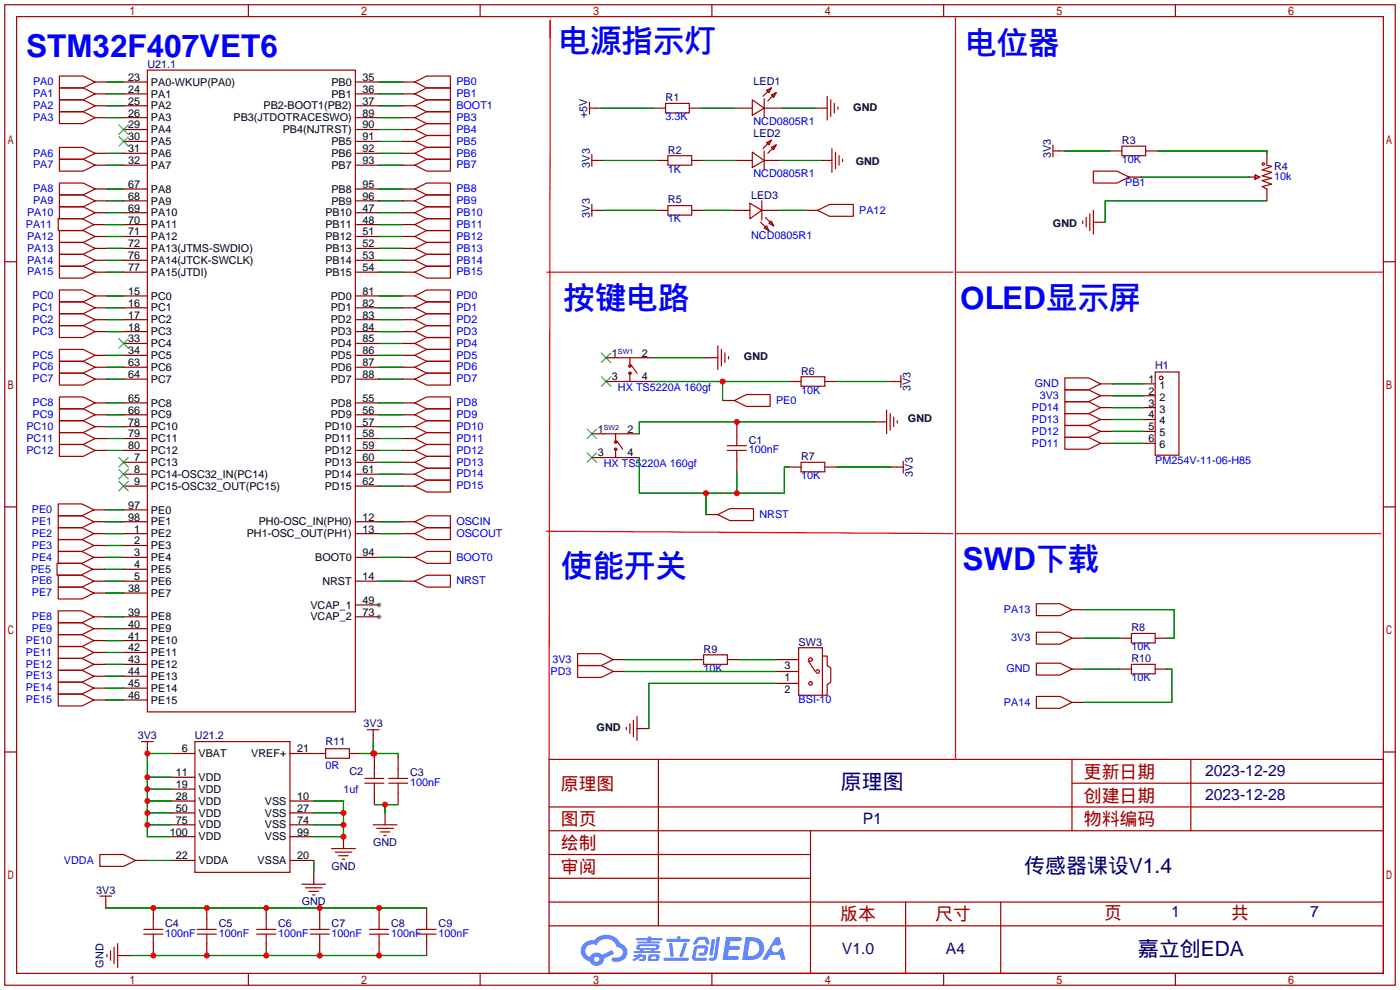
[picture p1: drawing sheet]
<svg xmlns="http://www.w3.org/2000/svg" width="299mm" height="212mm" viewBox="0 0 299 212" stroke-linecap="round" stroke-linejoin="round" font-family="sans-serif">
<g fill="#999">
<circle cx="81" cy="129.3" r=".51"/>
<circle cx="81" cy="131.8" r=".51"/>
</g>
<g fill="none" stroke="#a10000" stroke-width=".25">
<path d="M1 1h297.2v209.6h-297.2zM3.6 3.6h292.1v204.4h-292.1zM53.1 1v2.6M102.6 1v2.6M152.1 1v2.6M201.7 1v2.6M251.2 1v2.6M1 55.9h2.6M295.7 55.9h2.5M1 108.3h2.6M295.7 108.3h2.5M1 160.7h2.6"/>
<path d="M117.3 162.3h178.4v45.7h-178.4zM117.3 177.5h178.4M117.3 172.5h178.4M140.7 162.3v35.6M173.2 177.5v30.5M229.1 162.3v15.2M229.1 167.4h66.6M254.5 162.3v15.2M295.7 160.7h2.5M117.3 182.6h55.9M117.3 197.9h178.4M117.3 192.8h178.4"/>
<path d="M117.3 187.7h55.9M193.5 192.8v15.2M213.9 192.8v15.2M53.1 208v2.6M102.6 208v2.6M152.1 208v2.6M201.7 208v2.6M251.2 208v2.6"/>
</g>
<g fill="#5487ff">
<path d="M155.2 200.3h2.6a.48 .48 0 0 1 .7 .4 .48 .48 0 0 1-.6 .4h-1.8l-.2 1.1h1.9a.43 .43 0 0 1 .4 .4 .43 .43 0 0 1-.5 .4h-1.9l-.2 1.3h1.7a.45 .45 0 0 1 .5 .2 .45 .45 0 0 1-.1 .6h-3.3z"/>
<path d="M165.7 200.3h.9l.4 1.5-.8 .3a.84 .84 0 0 0-1.2 .3 .84 .84 0 0 0 .4 1.1 .84 .84 0 0 0 1.1-.4l.1-.2 .6-.3 .7 2.5h-1l-.2-1h-2.1l-.6 1h-1.1z"/>
<path d="M152.1 200.8h.7l-.5 3.1a.36 .36 0 0 1-.3 .3 .36 .36 0 0 1-.4-.3z"/>
<path d="M153.2 200.2h.7l-.6 4.3a1.13 1.13 0 0 1-1.8 .6l.2-.4h.7l.2-.2z"/>
<path d="M148.9 200.6l.6-.4h1a.77 .77 0 0 1 .9 .5l.3 1-.2 .2h-.5l-.3-.9-.2-.2-1 .1-.7 1-.6-.1-.1-.2z"/>
<path d="M148.4 202.4l.6-.3h1.7a.81 .81 0 0 1 .7 .5 .81 .81 0 0 1-.2 .8 .81 .81 0 0 1-.9 .8h-.7a.32 .32 0 0 1-.3-.3 .32 .32 0 0 1 .4-.3h.7l.2-.9-1.6 .1-.4 1.8 2.2 .1a.32 .32 0 0 1 .3 .4 .32 .32 0 0 1-.4 .2h-2.2l-.5-.3-.1-.5z"/>
<path d="M141.9 204.7h5a.33 .33 0 0 1 .3 .3 .33 .33 0 0 1-.3 .3h-4.9l-.2-.1z"/>
<path d="M146.1 201.5h.8l-.7 2a.98 .98 0 0 1-.7 1.1l-.3-.3z"/>
<path d="M143 201.6h.7l.3 2.5a.34 .34 0 0 1-.3 .4 .34 .34 0 0 1-.4-.3z"/>
<path d="M142.5 200.7h2.1l.3-.6h.6l-.1 .6h1.7a.32 .32 0 0 1 .4 .3 .32 .32 0 0 1-.4 .3h-4.5l-.2-.2z"/>
<path d="M135.5 204.1h.9l.1-.3h.6v.3h.8a.82 .82 0 0 1-.5 1.3h-.8v-.4l.7-.1 .1-.3a.68 .68 0 0 0-1 .4l-1.1 .4-.1-.4 .9-.5h-.7z"/>
<path d="M136 200.5h2.4l.1-.3h.7v.3h2.2l.2 .3-.2 .2h-2.3v.2h1.8l.2 .3-.2 .1h-4.5l-.1-.4h2l.1-.2h-2.3l-.1-.2z"/>
<path d="M159.4 200.3l-.8 4.9h1.7a2.5 2.5 0 0 0 3-2.5 2.5 2.5 0 0 0-3.1-2.4zM160.3 201.1a1.61 1.61 0 0 1 2 1.5 1.61 1.61 0 0 1-1.8 1.7h-.7z"/>
<path d="M136.2 202a.55 .55 0 0 0-.2 .8 .55 .55 0 0 0 .7 .2l.1 .3h-1.3v.3l5.4 .1 .3-.2-.2-.2h-1.2l.2-.3a.7 .7 0 0 0 .8-.3 .7 .7 0 0 0 0-.8l-4.2-.1zM136.8 202.3l3.3-.1 .1 .1-.2 .3h-3.2zM137.5 203h1.7l-.2 .3h-1.4z"/>
<path d="M138.6 204.2a1.05 1.05 0 0 0 0 1.2 2.91 2.91 0 0 0 2.2-.2 .98 .98 0 0 0 0-1.2h-1.6zM139.2 204.5l.9-.1 .1 .4-.2 .2-.8-.1z"/>
<path d="M124.9 201.6a2.23 2.23 0 0 0-.7 2.3 2.23 2.23 0 0 0 1.8 1.6 1.58 1.58 0 0 0 1.8 .9 1.58 1.58 0 0 0 1.3-1.5l2.2-1.1-.5-.7-2.1 1a1.65 1.65 0 0 0-2.7 .4 1.45 1.45 0 0 1-.8-1.9 1.45 1.45 0 0 1 2-.7l.3 .1a2.3 2.3 0 0 1 2.3-1.3 2.3 2.3 0 0 1 2 1.7 1.12 1.12 0 0 1 1.3 1 1.12 1.12 0 0 1-1.1 1.2h-.7a.45 .45 0 0 0-.6 .4 .45 .45 0 0 0 .5 .5 2.21 2.21 0 0 0 2.2-.5 2.21 2.21 0 0 0 .5-2.3 2.13 2.13 0 0 0-1.3-1.1 3.3 3.3 0 0 0-5.6-.7l-1.1 .1zM127 205a.57 .57 0 0 1 1.1 0 .57 .57 0 0 1-1.1 0z"/>
</g>
<path d="M117.6 8.1v-3.8l-.3 158M204.2 3.8v158.5M116.8 58.2h86.9M204.2 58.2h91.5M116.8 113.5l86.9 .5M204.2 114h90.9" fill="none" stroke="#f00" stroke-width=".25"/>
<g fill="none" stroke="#a10000" stroke-width=".25">
<path d="M12.7 18.8h5.1l2.5 1.3-2.5 1.2h-5.1zM12.7 16.3h5.1l2.5 1.2-2.5 1.3h-5.1zM31.5 15h44.4v137.1h-44.4zM88.6 17.5l2.6-1.2h5.1v2.5h-5.1zM163.8 19.3l1-.5-.5 1zM164.8 18.8l-1.7 1.8M165.9 19.8l-1.8 1.8M12.7 39.1h5.1l2.5 1.3-2.5 1.3h-5.1zM12.7 34h5.1l2.5 1.3-2.5 1.3h-5.1zM12.7 31.5h5.1l2.5 1.3-2.5 1.2h-5.1zM12.7 23.9h5.1l2.5 1.2-2.5 1.3h-5.1zM12.7 21.3h5.1l2.5 1.3-2.5 1.3h-5.1z"/>
<path d="M88.6 35.3l2.6-1.3h5.1v2.6h-5.1zM88.6 32.8l2.6-1.3h5.1v2.5h-5.1zM88.6 30.2l2.6-1.2h5.1v2.5h-5.1zM88.6 27.7l2.6-1.3h5.1v2.6h-5.1zM88.6 25.1l2.6-1.2h5.1v2.5h-5.1zM88.6 22.6l2.6-1.3h5.1v2.6h-5.1zM88.6 20.1l2.6-1.3h5.1v2.5h-5.1zM126 21.8v2.6M126 23.1h1.3M126.5 33v2.6M126.5 34.3h1.3M142.2 22.1h5.1v2h-5.1z"/>
<path d="M142.7 33.3h5.1v2h-5.1zM160.8 21.3l2.5 1.8-2.5 1.5zM160.8 32.5l2.5 1.8-2.5 1.5zM163.3 21.1v4M163.3 32.3v4M163.8 30.5l1-.5-.5 1zM164.8 20.3l1.1-.5-.5 1zM164.8 31.5l1.1-.5-.5 1zM164.8 30l-1.7 1.8M165.9 31l-1.8 1.8M176.8 20.6v5.1M177.5 21.3v3.6"/>
<path d="M177.8 31.8v5M178.3 22.1v2M178.6 32.5v3.6M179.1 22.9v.5M179.3 33.3v2M180.1 34v.5M225 31v2.5M225 32.3h1.3M233.7 36.6h5.1l2.5 1.2-2.5 1.3h-5.1zM239.8 31.2h5.1v2.1h-5.1zM268.2 37.3l1 .5-1 .6zM268.2 37.8h1"/>
<path d="M270.8 35.3l1 .3-2.1 .7 2.1 .5-2.1 .8 2.1 .5-2.1 .5 2.1 .8-2.1 .5 1.1 .5M12.4 46.7h5.1l2.6 1.3-2.6 1.3h-5.1zM12.7 56.9h5.1l2.5 1.3-2.5 1.2h-5.1zM12.7 54.4h5.1l2.5 1.2-2.5 1.3h-5.1zM12.7 51.8h5.1l2.5 1.3-2.5 1.3h-5.1zM12.7 49.3h5.1l2.5 1.2-2.5 1.3h-5.1zM12.7 44.2h5.1l2.5 1.3-2.5 1.2h-5.1zM12.7 41.7h5.1l2.5 1.2-2.5 1.3h-5.1zM88.6 58.2l2.6-1.3h5.1v2.5h-5.1zM88.6 55.6l2.6-1.2h5.1v2.5h-5.1zM88.6 53.1l2.6-1.3h5.1v2.6h-5.1zM88.6 50.5l2.6-1.2h5.1v2.5h-5.1z"/>
<path d="M88.6 48l2.6-1.3h5.1v2.6h-5.1zM88.6 45.5l2.6-1.3h5.1v2.5h-5.1zM88.6 42.9l2.6-1.2h5.1v2.5h-5.1zM88.6 40.4l2.6-1.3h5.1v2.6h-5.1zM126.5 43.7v2.5M126.5 45h1.3M142.7 43.9h5.1v2.1h-5.1zM160.3 43.4l2.5 1.6-2.5 1.7zM162.6 47.5l1.7 1.8M162.8 42.9v4.1M163.3 48.8l.5-.5 .5 1zM163.6 46.5l1.8 1.8"/>
<path d="M164.3 47.8l.5-.6 .6 1.1zM174.8 45l2.5-1.3h5.1v2.5h-5.1zM231.4 47.2v.6M232.2 46.5v2M232.9 45.7v3.6M233.7 45v5M12.7 79.8h5.1l2.5 1.2-2.5 1.3h-5.1zM12.7 77.2h5.1l2.5 1.3-2.5 1.3h-5.1zM12.7 74.7h5.1l2.5 1.2-2.5 1.3h-5.1zM12.7 69.6h5.1l2.5 1.3-2.5 1.2h-5.1zM12.7 67.1h5.1l2.5 1.2-2.5 1.3h-5.1zM12.7 64.5h5.1l2.5 1.3-2.5 1.3h-5.1z"/>
<path d="M12.7 62h5.1l2.5 1.2-2.5 1.3h-5.1zM88.6 73.4l2.6-1.3h5.1v2.6h-5.1zM88.6 70.9l2.6-1.3h5.1v2.5h-5.1zM88.6 68.3l2.6-1.2h5.1v2.5h-5.1zM88.6 65.8l2.6-1.3h5.1v2.6h-5.1zM88.6 63.2l2.6-1.2h5.1v2.5h-5.1zM88.6 75.9l2.6-1.2h5.1v2.5h-5.1zM88.6 78.5l2.6-1.3h5.1v2.6h-5.1zM132.1 76.5h5.1M134.6 76.5v1.7M134.6 79.8v1.7M134.9 78l1.2 1.8"/>
<path d="M153.4 73.9v5.1M154.2 74.7v3.5M154.9 75.4v2.1M155.7 76.2v.5M246.9 79.5h5.1v17.8h-5.1zM12.7 95h5.1l2.5 1.3-2.5 1.2h-5.1zM12.7 92.5h5.1l2.5 1.2-2.5 1.3h-5.1zM12.7 89.9h5.1l2.5 1.3-2.5 1.3h-5.1zM12.7 87.4h5.1l2.5 1.2-2.5 1.3h-5.1zM12.7 84.8h5.1l2.5 1.3-2.5 1.3h-5.1zM88.6 98.8l2.6-1.3h5.1v2.6h-5.1zM88.6 96.3l2.6-1.3h5.1v2.5h-5.1z"/>
<path d="M88.6 93.7l2.6-1.2h5.1v2.5h-5.1zM88.6 91.2l2.6-1.3h5.1v2.6h-5.1zM88.6 88.6l2.6-1.2h5.1v2.5h-5.1zM88.6 86.1l2.6-1.3h5.1v2.6h-5.1zM88.6 81l2.6-1.2h5.1v2.5h-5.1zM129 92.7h5.1M129 97.8h5.1M131.6 92.7v1.8M131.6 96v1.8M131.8 94.2l1.3 1.8M132.1 81.5h5.1M155.4 96.3h4.1"/>
<path d="M155.4 95.2h4.1M157 85.6l2.5-1.3h5.1v2.6h-5.1zM157.5 93.2v2M157.5 96.3v2M171.2 80.5h5.1v2.1h-5.1zM171.2 98.8h5.1v2h-5.1zM189.5 87.6v5.1M190.2 88.4v3.5M191 89.2v2M191.3 81.5h1.2M191.8 89.9v.5M191.8 99.8h1.2"/>
<path d="M192.5 80.3v2.5M193 98.6v2.5M227.6 80.8h5.1l2.5 1.2-2.5 1.3h-5.1zM227.6 83.3h5.1l2.5 1.3-2.5 1.3h-5.1zM227.6 85.9h5.1l2.5 1.2-2.5 1.3h-5.1zM227.6 88.4h5.1l2.5 1.3-2.5 1.2h-5.1zM227.6 90.9h5.1l2.5 1.3-2.5 1.3h-5.1zM227.6 93.5h5.1l2.5 1.2-2.5 1.3h-5.1zM12.4 117.9h5.1l2.6 1.2-2.6 1.3h-5.1zM12.4 115.3h5.1l2.6 1.3-2.6 1.3h-5.1zM12.4 112.8h5.1l2.6 1.2-2.6 1.3h-5.1zM12.4 110.2h5.1l2.6 1.3-2.6 1.3h-5.1z"/>
<path d="M12.4 107.7h5.1l2.6 1.3-2.6 1.2h-5.1zM88.6 119.1l2.6-1.2h5.1v2.5h-5.1zM88.6 114l2.6-1.2h5.1v2.5h-5.1zM88.6 111.5l2.6-1.3h5.1v2.6h-5.1zM88.6 103.9l2.6-1.3h5.1v2.6h-5.1zM88.6 101.3l2.6-1.2h5.1v2.5h-5.1zM153.4 110l2.6-1.3h5v2.6h-5zM12.2 120.4h5.1l2.5 1.3-2.5 1.2h-5.1zM12.4 138.2h5.1l2.6 1.2-2.6 1.3h-5.1zM12.4 135.6h5.1l2.6 1.3-2.6 1.3h-5.1zM12.4 133.1h5.1l2.6 1.3-2.6 1.2h-5.1zM12.4 130.6h5.1l2.6 1.2-2.6 1.3h-5.1z"/>
<path d="M12.4 125.5h5.1l2.6 1.2-2.6 1.3h-5.1zM12.4 122.9h5.1l2.6 1.3-2.6 1.3h-5.1zM88.6 124.2l2.6-1.3h5.1v2.6h-5.1zM123.4 139.7h5.1l2.6 1.3-2.6 1.2h-5.1zM150.4 140h5v2h-5zM170.7 138.4h5.1v10.2h-5.1zM221.5 129h5.1l2.5 1.3-2.5 1.3h-5.1zM221.5 135.1h5.1l2.5 1.3-2.5 1.3h-5.1zM241.8 135.4h5.1v2h-5.1zM12.4 148.3h5.1l2.6 1.3-2.6 1.3h-5.1zM12.4 145.8h5.1l2.6 1.3-2.6 1.2h-5.1zM12.4 143.3h5.1l2.6 1.2-2.6 1.3h-5.1z"/>
<path d="M12.4 140.7h5.1l2.6 1.3-2.6 1.3h-5.1zM30.2 158.5h2.6M31.5 158.5v1.3M41.7 158.5h20.3v27.9h-20.3zM78.5 156h2.5M79.8 156v1.2M123.4 142.2h5.1l2.6 1.3-2.6 1.3h-5.1zM133.9 155.4v.6M134.6 154.7v2M135.4 153.9v3.6M136.1 153.2v5M172.7 141.2l1.5 2.3"/>
<path d="M175.8 140.2h1v2l.7 .5v3.1l-.7 .5v2.3h-1M221.5 141.7h5.1l2.5 1.3-2.5 1.3h-5.1zM221.5 148.8h5.1l2.5 1.3-2.5 1.3h-5.1zM241.8 142h5.1v2h-5.1zM69.6 160h5.1v2.1h-5.1zM78 167.4h4M78 166.4h4M79.8 176.3h5M80 164.3v2.1M80 167.4v2M80.5 177h3.6M81.3 177.8h2"/>
<path d="M82 178.6h.5M83.1 167.4h4M83.1 166.4h4M85.1 164.3v2.1M85.1 167.4v2M21.3 182.6h5.1l2.6 1.3-2.6 1.3h-5.1zM21.3 191.5h2.6M22.6 191.5v1.3M30.7 199.6h4.1M30.7 198.6h4.1M32.8 196.6v2M32.8 199.6v2.1"/>
<path d="M42.2 199.6h4M42.2 198.6h4M44.2 196.6v2M44.2 199.6v2.1M54.9 199.6h4M54.9 198.6h4M56.9 196.6v2M56.9 199.6v2.1M64.5 189h5.1M65.3 189.7h3.5M66 190.5h2.1M66.3 199.6h4.1"/>
<path d="M66.3 198.6h4.1M66.8 191.3h.5M68.3 196.6v2M68.3 199.6v2.1M70.9 181.4h5M71.6 182.1h3.6M72.4 182.9h2M73.2 183.6h.5M79 199.6h4.1M79 198.6h4.1M81 196.6v2M81 199.6v2.1"/>
<path d="M89.2 199.6h4M89.2 198.6h4M91.2 196.6v2M91.2 199.6v2.1M22.9 204v.5M23.6 203.2v2M24.4 202.4v3.6M25.1 201.7v5.1"/>
<circle cx="270" cy="35.1" r=".25"/>
<circle cx="134.6" cy="78.2" r=".25"/>
<circle cx="134.6" cy="79.8" r=".25"/>
<circle cx="131.6" cy="94.5" r=".25"/>
<circle cx="131.6" cy="96" r=".25"/>
<circle cx="248.2" cy="80.8" r=".38"/>
<circle cx="173.2" cy="141" r=".38"/>
<circle cx="173.2" cy="146.1" r=".38"/>
<circle cx="174.8" cy="143.5" r=".38"/>
</g>
<g fill="none" stroke="#870000" stroke-width=".25">
<path d="M20.3 17.5h2.6M26.4 17.5h5.1M75.9 17.5h5.1M86.1 17.5h2.5M20.3 35.3h2.6M20.3 32.8h2.6M20.3 25.1h2.6M20.3 22.6h2.6M20.3 20.1h2.6M26.4 35.3h5.1M26.4 32.8h5.1M26.4 30.2h5.1"/>
<path d="M26.4 27.7h5.1M26.4 25.1h5.1M26.4 22.6h5.1M26.4 20.1h5.1M75.9 35.3h5.1M75.9 32.8h5.1M75.9 30.2h5.1M75.9 27.7h5.1M75.9 25.1h5.1M75.9 22.6h5.1M75.9 20.1h5.1M86.1 35.3h2.5"/>
<path d="M86.1 32.8h2.5M86.1 30.2h2.5M86.1 27.7h2.5M86.1 25.1h2.5M86.1 22.6h2.5M86.1 20.1h2.5M127.3 23.1h1.2M127.8 34.3h1.2M139.7 23.1h2.5M140.2 34.3h2.5M147.3 23.1h2.6M147.8 34.3h2.6"/>
<path d="M157 23.1h3.8M157 34.3h3.8M163.3 23.1h3.8M163.3 34.3h3.8M174.2 23.1h2.6M175.3 34.3h2.5M226.3 32.3h1.3M237.2 32.3h2.6M241.3 37.8h2.5M244.9 32.3h2.5M267 37.8h1.2M270.8 32.8v2.5"/>
<path d="M20.1 48h2.5M20.3 58.2h2.6M20.3 55.6h2.6M20.3 53.1h2.6M20.3 50.5h2.6M20.3 45.5h2.6M20.3 42.9h2.6M20.3 40.4h2.6M26.4 58.2h5.1M26.4 55.6h5.1M26.4 53.1h5.1M26.4 50.5h5.1"/>
<path d="M26.4 48h5.1M26.4 45.5h5.1M26.4 42.9h5.1M26.4 40.4h5.1M75.9 58.2h5.1M75.9 55.6h5.1M75.9 53.1h5.1M75.9 50.5h5.1M75.9 48h5.1M75.9 45.5h5.1M75.9 42.9h5.1M75.9 40.4h5.1"/>
<path d="M86.1 58.2h2.5M86.1 55.6h2.5M86.1 53.1h2.5M86.1 50.5h2.5M86.1 48h2.5M86.1 45.5h2.5M86.1 42.9h2.5M86.1 40.4h2.5M127.8 45h1.2M140.2 45h2.5M147.8 45h2.6M156.5 45h3.8"/>
<path d="M162.8 45h3.8M172.2 45h2.6M233.7 47.5h2.5M270.8 40.4v2.5M20.3 70.9h2.6M20.3 68.3h2.6M20.3 65.8h2.6M20.3 63.2h2.6M20.3 78.5h2.6M20.3 75.9h2.6M26.4 73.4h5.1M26.4 70.9h5.1"/>
<path d="M26.4 68.3h5.1M26.4 65.8h5.1M26.4 63.2h5.1M26.4 78.5h5.1M26.4 75.9h5.1M75.9 73.4h5.1M75.9 70.9h5.1M75.9 68.3h5.1M75.9 65.8h5.1M75.9 63.2h5.1M75.9 78.5h5.1M75.9 75.9h5.1"/>
<path d="M86.1 73.4h2.5M86.1 70.9h2.5M86.1 68.3h2.5M86.1 65.8h2.5M86.1 63.2h2.5M86.1 78.5h2.5M86.1 75.9h2.5M129.5 76.5h2.6M137.2 76.5h2.5M150.9 76.5h2.5M20.3 96.3h2.6M20.3 93.7h2.6"/>
<path d="M20.3 91.2h2.6M20.3 88.6h2.6M20.3 86.1h2.6M20.3 81h2.6M26.4 98.8h5.1M26.4 96.3h5.1M26.4 93.7h5.1M26.4 91.2h5.1M26.4 88.6h5.1M26.4 86.1h5.1M26.4 81h5.1M75.9 98.8h5.1"/>
<path d="M75.9 96.3h5.1M75.9 93.7h5.1M75.9 91.2h5.1M75.9 88.6h5.1M75.9 86.1h5.1M75.9 81h5.1M86.1 98.8h2.5M86.1 96.3h2.5M86.1 93.7h2.5M86.1 91.2h2.5M86.1 88.6h2.5M86.1 86.1h2.5"/>
<path d="M86.1 81h2.5M126.5 92.7h2.5M126.5 97.8h2.5M129.5 81.5h2.6M134.1 92.7h2.6M134.1 97.8h2.6M137.2 81.5h2.5M154.4 85.6h2.6M157.5 90.7v2.5M157.5 98.3v2.5M168.7 81.5h2.5M168.7 99.8h2.5"/>
<path d="M176.3 81.5h2.5M176.3 99.8h2.5M186.9 90.2h2.6M190 81.5h1.3M190.5 99.8h1.3M235.2 82h2.5M235.2 84.6h2.5M235.2 87.1h2.5M235.2 89.7h2.5M235.2 92.2h2.5M235.2 94.7h2.5M244.3 82h2.6"/>
<path d="M244.3 84.6h2.6M244.3 87.1h2.6M244.3 89.7h2.6M244.3 92.2h2.6M244.3 94.7h2.6M20.1 119.1h2.5M20.1 114h2.5M20.1 111.5h2.5M20.1 116.6h2.5M20.1 109h2.5M26.4 119.1h5.1M26.4 114h5.1"/>
<path d="M26.4 111.5h5.1M26.4 103.9h5.1M26.4 101.3h5.1M26.4 116.6h5.1M26.4 109h5.1M75.9 119.1h5.1M75.9 114h5.1M75.9 111.5h5.1M75.9 103.9h5.1M75.9 101.3h5.1M86.1 119.1h2.5M86.1 114h2.5"/>
<path d="M86.1 111.5h2.5M86.1 103.9h2.5M86.1 101.3h2.5M150.9 110h2.5M19.8 121.7h2.6M20.1 124.2h2.5M20.1 139.4h2.5M20.1 136.9h2.5M20.1 134.4h2.5M20.1 131.8h2.5M20.1 126.7h2.5M26.4 124.2h5.1"/>
<path d="M26.4 139.4h5.1M26.4 136.9h5.1M26.4 134.4h5.1M26.4 131.8h5.1M26.4 126.7h5.1M26.4 121.7h5.1M75.9 124.2h5.1M75.9 131.8h5.1M75.9 129.3h5.1M86.1 124.2h2.5M229.1 130.3h2.5M229.1 136.4h2.5"/>
<path d="M239.3 136.4h2.5M246.9 136.4h2.5M20.1 149.6h2.5M20.1 147.1h2.5M20.1 144.5h2.5M20.1 142h2.5M26.4 149.6h5.1M26.4 147.1h5.1M26.4 144.5h5.1M26.4 142h5.1M31.5 159.8v1.2M79.8 157.2v1.3"/>
<path d="M131.1 143.5h2.5M131.1 141h2.5M136.1 155.7h2.6M147.8 141h2.6M155.4 141h2.6M165.6 143.5h5.1M165.6 146.1h5.1M165.6 141h5.1M229.1 143h2.5M229.1 150.1h2.5M239.3 143h2.5M246.9 143h2.5"/>
<path d="M36.6 161h5.1M36.6 171.2h5.1M36.6 166.1h5.1M36.6 168.7h5.1M36.6 173.7h5.1M36.6 176.3h5.1M36.6 178.8h5.1M62 161h7.6M62 171.2h5.1M62 173.7h5.1M62 176.3h5.1M62 178.8h5.1"/>
<path d="M73.4 178.8v2.6M74.7 161h2.5M80 161.8v2.5M80 169.4v2.6M82.3 173.7v2.6M85.1 161.8v2.5M85.1 169.4v2.6M22.6 192.8v1.3M29 183.9h2.5M32.8 194.1v2.5M36.6 183.9h5.1M44.2 194.1v2.5"/>
<path d="M56.9 194.1v2.5M62 183.9h5.1M67.1 186.4v2.6M68.3 194.1v2.5M81 194.1v2.5M91.2 194.1v2.5M25.1 204.2h2.6M32.8 201.7v2.5M44.2 201.7v2.5M56.9 201.7v2.5M68.3 201.7v2.5M81 201.7v2.5"/>
<path d="M91.2 201.7v2.5"/>
</g>
<g fill="none" stroke="#008700" stroke-width=".25">
<path d="M22.9 17.5h3.5M81 17.5h5.1M22.9 35.3h3.5M22.9 32.8h3.5M22.9 25.1h3.5M22.9 22.6h3.5M22.9 20.1h3.5M81 35.3h5.1M81 32.8h5.1M81 30.2h5.1M81 27.7h5.1M81 25.1h5.1"/>
<path d="M81 22.6h5.1M81 20.1h5.1M128.5 23.1h11.2M129 34.3h11.2M149.9 23.1h7.1M150.4 34.3h6.6M167.1 34.3h8.2M167.1 23.1h7.1M227.6 32.3h9.6M243.8 37.8h23.2M247.4 32.3h23.4v.5M22.6 48h3.8"/>
<path d="M22.9 42.9h3.5M22.9 58.2h3.5M22.9 55.6h3.5M22.9 53.1h3.5M22.9 50.5h3.5M22.9 45.5h3.5M22.9 40.4h3.5M81 42.9h5.1M81 58.2h5.1M81 55.6h5.1M81 53.1h5.1M81 50.5h5.1"/>
<path d="M81 48h5.1M81 45.5h5.1M81 40.4h5.1M129 45h11.2M150.4 45h6.1M166.6 45h5.6M270.8 42.9h-34.6v4.6M22.9 70.9h3.5M22.9 68.3h3.5M22.9 65.8h3.5M22.9 63.2h3.5M22.9 78.5h3.5"/>
<path d="M22.9 75.9h3.5M81 73.4h5.1M81 70.9h5.1M81 68.3h5.1M81 65.8h5.1M81 63.2h5.1M81 78.5h5.1M81 75.9h5.1M139.7 76.5h11.2M22.9 96.3h3.5M22.9 93.7h3.5M22.9 91.2h3.5"/>
<path d="M22.9 81h3.5M22.9 88.6h3.5M22.9 86.1h3.5M81 96.3h5.1M81 93.7h5.1M81 91.2h5.1M81 81h5.1M81 88.6h5.1M81 86.1h5.1M81 98.8h5.1M136.7 97.8v7.6h30.9v-5.6h1.1M139.7 81.5h29"/>
<path d="M154.4 81.5v4.1M157.5 90.2v.5M178.8 99.8h11.7M178.8 81.5h11.2M186.9 90.2h-50.2v2.5M237.7 82h6.6M237.7 84.6h6.6M237.7 87.1h6.6M237.7 89.7h6.6M237.7 92.2h6.6M237.7 94.7h6.6M22.6 114h3.8"/>
<path d="M22.6 111.5h3.8M22.6 119.1h3.8M22.6 116.6h3.8M22.6 109h3.8M81 114h5.1M81 111.5h5.1M81 103.9h5.1M81 119.1h5.1M81 101.3h5.1M150.9 105.4v4.6M157.5 100.8v4.6M22.4 121.7h4"/>
<path d="M22.6 139.4h3.8M22.6 136.9h3.8M22.6 134.4h3.8M22.6 131.8h3.8M22.6 126.7h3.8M22.6 124.2h3.8M81 124.2h5.1M231.6 136.4h7.7M231.6 130.3h19.4v6.1h-1.6M22.6 149.6h3.8M22.6 147.1h3.8M22.6 144.5h3.8"/>
<path d="M22.6 142h3.8M79.8 158.5v2.5M133.6 143.5h32M133.6 141h14.2M158 141h7.6M165.6 146.1h-26.9v9.6M231.6 143h7.7M249.4 143h1v7.1h-18.8M31.5 166.1h5.1M31.5 168.7h5.1M31.5 171.2h5.1M31.5 173.7h5.1"/>
<path d="M31.5 176.3h5.1M36.6 161h-5.1v17.8h5.1M67.1 161h.1M67.1 171.2h6.3v7.6h-6.3M67.1 173.7h6.3M67.1 176.3h6.3M77.2 161h7.9v.8M80 161v.8M80 172h5.1M82.3 172v1.7M22.6 194.1h68.6M31.5 183.9h5.1"/>
<path d="M67.1 183.9v2.5M27.7 204.2h63.5"/>
</g>
<g fill="none" stroke="#3c3" stroke-width=".25">
<path d="M25.4 26.7l2 2M25.4 29.2l2 2M27.4 26.7l-2 2M27.4 29.2l-2 2M25.4 72.4l2 2M27.4 72.4l-2 2M128.5 75.4l2.1 2.1M130.6 75.4l-2.1 2.1M25.4 97.8l2 2M27.4 97.8l-2 2M125.5 91.7l2 2M125.5 96.8l2 2"/>
<path d="M127.5 91.7l-2 2M127.5 96.8l-2 2M128.5 80.5l2.1 2M130.6 80.5l-2.1 2M25.4 100.3l2 2.1M25.4 102.9l2 2M27.4 100.3l-2 2.1M27.4 102.9l-2 2"/>
</g>
<g fill="#c00">
<circle cx="157.5" cy="90.2" r=".63"/>
<circle cx="154.4" cy="81.5" r=".63"/>
<circle cx="150.9" cy="105.4" r=".63"/>
<circle cx="157.5" cy="105.4" r=".63"/>
<circle cx="31.5" cy="161" r=".63"/>
<circle cx="31.5" cy="176.3" r=".63"/>
<circle cx="31.5" cy="173.7" r=".63"/>
<circle cx="31.5" cy="171.2" r=".63"/>
<circle cx="31.5" cy="168.7" r=".63"/>
<circle cx="31.5" cy="166.1" r=".63"/>
<circle cx="73.4" cy="178.8" r=".63"/>
<circle cx="73.4" cy="176.3" r=".63"/>
<circle cx="73.4" cy="173.7" r=".63"/>
<circle cx="79.8" cy="161" r=".63"/>
<circle cx="80" cy="161" r=".63"/>
<circle cx="82.3" cy="172" r=".63"/>
<circle cx="32.8" cy="194.1" r=".63"/>
<circle cx="44.2" cy="194.1" r=".63"/>
<circle cx="56.9" cy="194.1" r=".63"/>
<circle cx="68.3" cy="194.1" r=".63"/>
<circle cx="81" cy="194.1" r=".63"/>
<circle cx="44.2" cy="204.2" r=".63"/>
<circle cx="32.8" cy="204.2" r=".63"/>
<circle cx="56.9" cy="204.2" r=".63"/>
<circle cx="68.3" cy="204.2" r=".63"/>
<circle cx="81" cy="204.2" r=".63"/>
</g>
<g font-size="6.7" fill="#00f">
<text x="119.4" y="11.1">电源指示灯</text>
<text x="206.2" y="11.6">电位器</text>
<text x="5.6" y="12.1">STM32F407VET6</text>
<text x="120.4" y="66">按键电路</text>
<text x="205.2" y="66">OLED显示屏</text>
<text x="119.9" y="123.4">使能开关</text>
<text x="205.7" y="121.8">SWD下载</text>
</g>
<g font-size="4.5" fill="#000080">
<text x="179.7" y="168.7">原理图</text>
<text x="218.9" y="186.5">传感器课设V1.4</text>
<text x="243.2" y="204.3">嘉立创EDA</text>
</g>
<g font-size="3.8" fill="#a00000">
<text x="231.6" y="166.2">更新日期</text>
<text x="119.9" y="168.8">原理图</text>
<text x="231.6" y="171.3">创建日期</text>
<text x="119.9" y="176.4">图页</text>
<text x="231.6" y="176.4">物料编码</text>
<text x="119.9" y="181.5">绘制</text>
<text x="119.9" y="186.6">审阅</text>
<text x="179.6" y="196.7">版本</text>
<text x="199.9" y="196.7">尺寸</text>
<text x="236" y="196.5">页</text>
<text x="263.1" y="196.5">共</text>
</g>
<g font-size="3.4" fill="#000080">
<text x="257.6" y="165.9">2023-12-29</text>
<text x="257.6" y="170.9">2023-12-28</text>
<text x="184.4" y="176">P1</text>
<text x="250.3" y="196.1">1</text>
<text x="280" y="196.1">7</text>
<text x="179.9" y="204">V1.0</text>
<text x="202.2" y="204">A4</text>
</g>
<g font-size="2.3">
<text x="27.4" y="17.3">23</text>
<text x="77.5" y="17.3">35</text>
<text x="27.4" y="19.8">24</text>
<text x="27.4" y="22.4">25</text>
<text x="32.3" y="18.3">PA0-WKUP(PA0)</text>
<text x="32.3" y="20.9">PA1</text>
<text x="32.3" y="23.4">PA2</text>
<text x="56.3" y="23.4">PB2-BOOT1(PB2)</text>
<text x="70.8" y="18.3">PB0</text>
<text x="70.8" y="20.9">PB1</text>
<text x="77.5" y="19.8">36</text>
<text x="77.5" y="22.4">37</text>
<text x="182.4" y="23.7">GND</text>
<text x="27.4" y="24.9">26</text>
<text x="27.4" y="27.5">29</text>
<text x="27.4" y="30">30</text>
<text x="32.3" y="25.9">PA3</text>
<text x="32.3" y="28.5">PA4</text>
<text x="49.9" y="25.9">PB3(JTDOTRACESWO)</text>
<text x="60.4" y="28.5">PB4(NJTRST)</text>
<text x="77.5" y="24.9">89</text>
<text x="77.5" y="27.5">90</text>
<text x="77.5" y="30">91</text>
<text x="27.4" y="32.5">31</text>
<text x="27.4" y="35.1">32</text>
<text x="32.3" y="31">PA5</text>
<text x="32.3" y="33.6">PA6</text>
<text x="70.8" y="31">PB5</text>
<text x="70.8" y="33.6">PB6</text>
<text x="77.5" y="32.5">92</text>
<text x="77.5" y="35.1">93</text>
<text x="182.9" y="35.4">GND</text>
<text x="27.4" y="40.2">67</text>
<text x="32.3" y="36.1">PA7</text>
<text x="32.3" y="41.2">PA8</text>
<text x="70.8" y="36.1">PB7</text>
<text x="70.8" y="41.2">PB8</text>
<text x="77.5" y="40.2">95</text>
<text x="27.4" y="42.7">68</text>
<text x="27.4" y="45.2">69</text>
<text x="27.4" y="47.8">70</text>
<text x="32.3" y="43.7">PA9</text>
<text x="32.3" y="46.3">PA10</text>
<text x="69.5" y="46.3">PB10</text>
<text x="70.8" y="43.7">PB9</text>
<text x="77.5" y="45.2">47</text>
<text x="77.5" y="47.8">48</text>
<text x="77.5" y="42.7">96</text>
<text x="27.4" y="50.3">71</text>
<text x="27.4" y="52.9">72</text>
<text x="32.3" y="48.8">PA11</text>
<text x="32.3" y="51.3">PA12</text>
<text x="32.3" y="53.9">PA13(JTMS-SWDIO)</text>
<text x="69.5" y="48.8">PB11</text>
<text x="69.5" y="51.3">PB12</text>
<text x="69.5" y="53.9">PB13</text>
<text x="77.5" y="50.3">51</text>
<text x="77.5" y="52.9">52</text>
<text x="225" y="48.6">GND</text>
<text x="27.4" y="55.4">76</text>
<text x="27.4" y="57.9">77</text>
<text x="32.3" y="56.4">PA14(JTCK-SWCLK)</text>
<text x="32.3" y="59">PA15(JTDI)</text>
<text x="69.5" y="56.4">PB14</text>
<text x="69.5" y="59">PB15</text>
<text x="77.5" y="55.4">53</text>
<text x="77.5" y="57.9">54</text>
<text x="27.4" y="63">15</text>
<text x="27.4" y="65.6">16</text>
<text x="32.3" y="64">PC0</text>
<text x="70.7" y="64">PD0</text>
<text x="77.5" y="63">81</text>
<text x="77.5" y="65.6">82</text>
<text x="27.4" y="68.1">17</text>
<text x="27.4" y="70.6">18</text>
<text x="32.3" y="66.6">PC1</text>
<text x="32.3" y="69.1">PC2</text>
<text x="32.3" y="71.7">PC3</text>
<text x="70.7" y="66.6">PD1</text>
<text x="70.7" y="69.1">PD2</text>
<text x="70.7" y="71.7">PD3</text>
<text x="77.5" y="68.1">83</text>
<text x="77.5" y="70.6">84</text>
<text x="27.4" y="73.2">33</text>
<text x="27.4" y="75.7">34</text>
<text x="32.3" y="74.2">PC4</text>
<text x="32.3" y="76.7">PC5</text>
<text x="70.7" y="74.2">PD4</text>
<text x="70.7" y="76.7">PD5</text>
<text x="77.5" y="73.2">85</text>
<text x="77.5" y="75.7">86</text>
<text x="130.8" y="76.2">1</text>
<text x="137.2" y="76.2">2</text>
<text x="159" y="77">GND</text>
<text x="27.4" y="78.3">63</text>
<text x="27.4" y="80.8">64</text>
<text x="32.3" y="79.3">PC6</text>
<text x="32.3" y="81.8">PC7</text>
<text x="70.7" y="79.3">PD6</text>
<text x="70.7" y="81.8">PD7</text>
<text x="77.5" y="78.3">87</text>
<text x="77.5" y="80.8">88</text>
<text x="130.8" y="81.3">3</text>
<text x="137.2" y="81.3">4</text>
<text x="245.5" y="81.8">1</text>
<text x="247.8" y="83.1">1</text>
<text x="27.4" y="85.9">65</text>
<text x="27.4" y="88.4">66</text>
<text x="32.3" y="86.9">PC8</text>
<text x="32.3" y="89.4">PC9</text>
<text x="70.7" y="86.9">PD8</text>
<text x="70.7" y="89.4">PD9</text>
<text x="77.5" y="85.9">55</text>
<text x="77.5" y="88.4">56</text>
<text x="245.5" y="84.4">2</text>
<text x="245.5" y="86.9">3</text>
<text x="245.5" y="89.4">4</text>
<text x="247.8" y="85.6">2</text>
<text x="247.8" y="88.2">3</text>
<text x="27.4" y="91">78</text>
<text x="27.4" y="93.5">79</text>
<text x="32.3" y="92">PC10</text>
<text x="32.3" y="94.5">PC11</text>
<text x="69.4" y="92">PD10</text>
<text x="69.4" y="94.5">PD11</text>
<text x="77.5" y="91">57</text>
<text x="77.5" y="93.5">58</text>
<text x="127.7" y="92.5">1</text>
<text x="134.1" y="92.5">2</text>
<text x="194.1" y="90.2">GND</text>
<text x="245.5" y="92">5</text>
<text x="245.5" y="94.5">6</text>
<text x="247.8" y="90.7">4</text>
<text x="247.8" y="93.2">5</text>
<text x="247.8" y="95.8">6</text>
<text x="27.4" y="96">80</text>
<text x="28.7" y="98.6">7</text>
<text x="28.7" y="101.1">8</text>
<text x="32.3" y="99.6">PC13</text>
<text x="32.3" y="97.1">PC12</text>
<text x="69.4" y="97.1">PD12</text>
<text x="69.4" y="99.6">PD13</text>
<text x="77.5" y="96">59</text>
<text x="77.5" y="98.6">60</text>
<text x="77.5" y="101.1">61</text>
<text x="127.7" y="97.6">3</text>
<text x="134.1" y="97.6">4</text>
<text x="28.7" y="103.7">9</text>
<text x="32.3" y="102.1">PC14-OSC32_IN(PC14)</text>
<text x="32.3" y="104.7">PC15-OSC32_OUT(PC15)</text>
<text x="69.4" y="102.1">PD14</text>
<text x="69.4" y="104.7">PD15</text>
<text x="77.5" y="103.7">62</text>
<text x="27.4" y="108.7">97</text>
<text x="27.4" y="111.3">98</text>
<text x="28.7" y="113.8">1</text>
<text x="32.3" y="109.8">PE0</text>
<text x="32.3" y="112.3">PE1</text>
<text x="55.3" y="112.3">PH0-OSC_IN(PH0)</text>
<text x="77.5" y="111.3">12</text>
<text x="77.5" y="113.8">13</text>
<text x="28.7" y="116.4">2</text>
<text x="28.7" y="118.9">3</text>
<text x="32.3" y="114.8">PE2</text>
<text x="32.3" y="117.4">PE3</text>
<text x="32.3" y="119.9">PE4</text>
<text x="52.7" y="114.8">PH1-OSC_OUT(PH1)</text>
<text x="67.4" y="119.9">BOOT0</text>
<text x="77.5" y="118.9">94</text>
<text x="28.7" y="121.4">4</text>
<text x="28.7" y="124">5</text>
<text x="32.3" y="122.5">PE5</text>
<text x="32.3" y="125">PE6</text>
<text x="68.9" y="125">NRST</text>
<text x="77.5" y="124">14</text>
<text x="27.4" y="126.5">38</text>
<text x="27.4" y="131.6">39</text>
<text x="32.3" y="127.5">PE7</text>
<text x="66.3" y="130.1">VCAP_1</text>
<text x="77.5" y="129.1">49</text>
<text x="77.5" y="131.6">73</text>
<text x="27.4" y="134.1">40</text>
<text x="27.4" y="136.7">41</text>
<text x="32.3" y="132.6">PE8</text>
<text x="32.3" y="135.2">PE9</text>
<text x="32.3" y="137.7">PE10</text>
<text x="66.3" y="132.6">VCAP_2</text>
<text x="27.4" y="139.2">42</text>
<text x="27.4" y="141.8">43</text>
<text x="32.3" y="140.2">PE11</text>
<text x="32.3" y="142.8">PE12</text>
<text x="167.6" y="143.1">3</text>
<text x="27.4" y="144.3">44</text>
<text x="27.4" y="146.8">45</text>
<text x="27.4" y="149.4">46</text>
<text x="32.3" y="145.3">PE13</text>
<text x="32.3" y="147.9">PE14</text>
<text x="167.6" y="145.6">1</text>
<text x="167.6" y="148.2">2</text>
<text x="32.3" y="150.4">PE15</text>
<text x="38.8" y="160.8">6</text>
<text x="42.4" y="161.8">VBAT</text>
<text x="53.7" y="161.8">VREF+</text>
<text x="63.5" y="160.8">21</text>
<text x="127.5" y="156.3">GND</text>
<text x="37.6" y="165.9">11</text>
<text x="42.4" y="166.9">VDD</text>
<text x="37.6" y="168.4">19</text>
<text x="37.6" y="171">28</text>
<text x="37.6" y="173.5">50</text>
<text x="42.4" y="169.4">VDD</text>
<text x="42.4" y="172">VDD</text>
<text x="56.6" y="172">VSS</text>
<text x="63.5" y="171">10</text>
<text x="63.5" y="173.5">27</text>
<text x="36.3" y="178.6">100</text>
<text x="37.6" y="176">75</text>
<text x="42.4" y="174.5">VDD</text>
<text x="42.4" y="177.1">VDD</text>
<text x="42.4" y="179.6">VDD</text>
<text x="56.6" y="174.5">VSS</text>
<text x="56.6" y="177.1">VSS</text>
<text x="56.6" y="179.6">VSS</text>
<text x="63.5" y="176">74</text>
<text x="63.5" y="178.6">99</text>
<text x="37.6" y="183.7">22</text>
<text x="42.4" y="184.7">VDDA</text>
<text x="55.1" y="184.7">VSSA</text>
<text x="63.5" y="183.7">20</text>
</g>
<g font-size="2.3" fill="#000080">
<text x="31.5" y="14.5">U21.1</text>
<text x="142.2" y="21.6">R1</text>
<text x="161" y="18.1">LED1</text>
<text x="125.5" y="25.2" transform="rotate(-90 125.5 25.2)">+5V</text>
<text x="161" y="29.3">LED2</text>
<text x="126" y="35.8" transform="rotate(-90 126 35.8)">3V3</text>
<text x="142.7" y="32.8">R2</text>
<text x="224.6" y="33.8" transform="rotate(-90 224.6 33.8)">3V3</text>
<text x="239.8" y="30.8">R3</text>
<text x="272.3" y="36.4">R4</text>
<text x="126" y="46.5" transform="rotate(-90 126 46.5)">3V3</text>
<text x="142.7" y="43.5">R5</text>
<text x="160.5" y="42.5">LED3</text>
<text x="171.2" y="80.1">R6</text>
<text x="194.6" y="83.6" transform="rotate(-90 194.6 83.6)">3V3</text>
<text x="246.9" y="78.8">H1</text>
<text x="160" y="94.8">C1</text>
<text x="171.2" y="98.3">R7</text>
<text x="195.1" y="101.9" transform="rotate(-90 195.1 101.9)">3V3</text>
<text x="170.7" y="138">SW3</text>
<text x="241.8" y="134.9">R8</text>
<text x="150.4" y="139.5">R9</text>
<text x="241.8" y="141.5">R10</text>
<text x="77.7" y="155.4">3V3</text>
<text x="29.4" y="158">3V3</text>
<text x="41.7" y="158">U21.2</text>
<text x="69.6" y="159.3">R11</text>
<text x="74.7" y="165.7">C2</text>
<text x="87.6" y="165.9">C3</text>
<text x="70.8" y="185.9">GND</text>
<text x="79.7" y="180.8">GND</text>
<text x="20.6" y="191.1">3V3</text>
<text x="64.5" y="193.5">GND</text>
<text x="35.3" y="198.2">C4</text>
<text x="46.7" y="198.2">C5</text>
<text x="59.4" y="198.2">C6</text>
<text x="70.9" y="198.2">C7</text>
<text x="83.6" y="198.2">C8</text>
<text x="93.7" y="198.2">C9</text>
<text x="22.1" y="206.8" transform="rotate(-90 22.1 206.8)">GND</text>
</g>
<g font-size="2.3" fill="#00f">
<text x="7.1" y="23.3">PA2</text>
<text x="7.1" y="20.8">PA1</text>
<text x="7.1" y="18.2">PA0</text>
<text x="97.5" y="23.3">BOOT1</text>
<text x="97.5" y="20.8">PB1</text>
<text x="97.5" y="18.2">PB0</text>
<text x="7.1" y="25.8">PA3</text>
<text x="97.5" y="28.4">PB4</text>
<text x="97.5" y="25.8">PB3</text>
<text x="142.2" y="25.7">3.3K</text>
<text x="161" y="26.7">NCD0805R1</text>
<text x="7.1" y="36">PA7</text>
<text x="7.1" y="33.5">PA6</text>
<text x="97.5" y="36">PB7</text>
<text x="97.5" y="33.5">PB6</text>
<text x="97.5" y="30.9">PB5</text>
<text x="239.8" y="34.8">10K</text>
<text x="7.1" y="41.1">PA8</text>
<text x="97.5" y="41.1">PB8</text>
<text x="142.7" y="36.9">1K</text>
<text x="161" y="37.9">NCD0805R1</text>
<text x="240.5" y="39.8">PB1</text>
<text x="272.3" y="38.4">10k</text>
<text x="5.8" y="46.2">PA10</text>
<text x="7.1" y="43.6">PA9</text>
<text x="97.5" y="46.2">PB10</text>
<text x="97.5" y="43.6">PB9</text>
<text x="142.7" y="47.5">1K</text>
<text x="183.6" y="45.6">PA12</text>
<text x="5.5" y="48.7">PA11</text>
<text x="5.8" y="53.8">PA13</text>
<text x="5.8" y="51.2">PA12</text>
<text x="97.5" y="53.8">PB13</text>
<text x="97.5" y="51.2">PB12</text>
<text x="97.5" y="48.7">PB11</text>
<text x="160.5" y="51.1">NCD0805R1</text>
<text x="5.8" y="58.9">PA15</text>
<text x="5.8" y="56.3">PA14</text>
<text x="97.5" y="58.9">PB15</text>
<text x="97.5" y="56.3">PB14</text>
<text x="6.9" y="63.9">PC0</text>
<text x="97.5" y="63.9">PD0</text>
<text x="6.9" y="71.6">PC3</text>
<text x="6.9" y="69">PC2</text>
<text x="6.9" y="66.5">PC1</text>
<text x="97.5" y="71.6">PD3</text>
<text x="97.5" y="69">PD2</text>
<text x="97.5" y="66.5">PD1</text>
<text x="6.9" y="76.6">PC5</text>
<text x="97.5" y="74.1">PD4</text>
<text x="97.5" y="76.6">PD5</text>
<text x="6.9" y="81.7">PC7</text>
<text x="6.9" y="79.2">PC6</text>
<text x="97.5" y="81.7">PD7</text>
<text x="97.5" y="79.2">PD6</text>
<text x="132.1" y="83.6">HX TS5220A 160gf</text>
<text x="221.2" y="82.7">GND</text>
<text x="6.9" y="89.3">PC9</text>
<text x="6.9" y="86.8">PC8</text>
<text x="97.5" y="89.3">PD9</text>
<text x="97.5" y="86.8">PD8</text>
<text x="165.9" y="86.3">PE0</text>
<text x="171.2" y="84.1">10K</text>
<text x="220.5" y="87.8">PD14</text>
<text x="222.2" y="85.3">3V3</text>
<text x="5.7" y="94.4">PC11</text>
<text x="5.7" y="91.9">PC10</text>
<text x="97.5" y="94.4">PD11</text>
<text x="97.5" y="91.9">PD10</text>
<text x="220.5" y="90.4">PD13</text>
<text x="220.5" y="92.9">PD12</text>
<text x="220.5" y="95.4">PD11</text>
<text x="5.7" y="97">PC12</text>
<text x="97.5" y="99.5">PD13</text>
<text x="97.5" y="97">PD12</text>
<text x="129" y="99.9">HX TS5220A 160gf</text>
<text x="160" y="96.8">100nF</text>
<text x="246.9" y="99.1">PM254V-11-06-H85</text>
<text x="97.5" y="104.6">PD15</text>
<text x="97.5" y="102">PD14</text>
<text x="171.2" y="102.4">10K</text>
<text x="6.8" y="112.2">PE1</text>
<text x="6.8" y="109.7">PE0</text>
<text x="97.5" y="112.2">OSCIN</text>
<text x="162.3" y="110.7">NRST</text>
<text x="6.8" y="119.8">PE4</text>
<text x="6.8" y="117.3">PE3</text>
<text x="6.8" y="114.7">PE2</text>
<text x="97.5" y="119.8">BOOT0</text>
<text x="97.5" y="114.7">OSCOUT</text>
<text x="6.6" y="122.4">PE5</text>
<text x="6.8" y="124.9">PE6</text>
<text x="97.5" y="124.9">NRST</text>
<text x="6.8" y="127.4">PE7</text>
<text x="214.6" y="131">PA13</text>
<text x="5.5" y="137.6">PE10</text>
<text x="6.8" y="135.1">PE9</text>
<text x="6.8" y="132.5">PE8</text>
<text x="216.1" y="137.1">3V3</text>
<text x="5.5" y="142.7">PE12</text>
<text x="5.5" y="140.1">PE11</text>
<text x="118.1" y="141.7">3V3</text>
<text x="150.4" y="143.6">10K</text>
<text x="215.1" y="143.7">GND</text>
<text x="241.8" y="139">10K</text>
<text x="5.5" y="147.8">PE14</text>
<text x="5.5" y="145.2">PE13</text>
<text x="117.7" y="144.2">PD3</text>
<text x="241.8" y="145.6">10K</text>
<text x="5.5" y="150.3">PE15</text>
<text x="170.7" y="150.2">BSI-10</text>
<text x="214.6" y="150.8">PA14</text>
<text x="69.6" y="164.4">0R</text>
<text x="87.6" y="167.9">100nF</text>
<text x="73.4" y="169.5">1uf</text>
<text x="13.7" y="184.6">VDDA</text>
<text x="35.3" y="200.2">100nF</text>
<text x="46.7" y="200.2">100nF</text>
<text x="59.4" y="200.2">100nF</text>
<text x="70.9" y="200.2">100nF</text>
<text x="83.6" y="200.2">100nF</text>
<text x="93.7" y="200.2">100nF</text>
</g>
<g font-size="1.5" fill="#000080">
<text x="132.1" y="75.6">SW1</text>
<text x="129" y="91.9">SW2</text>
</g>
</svg>
